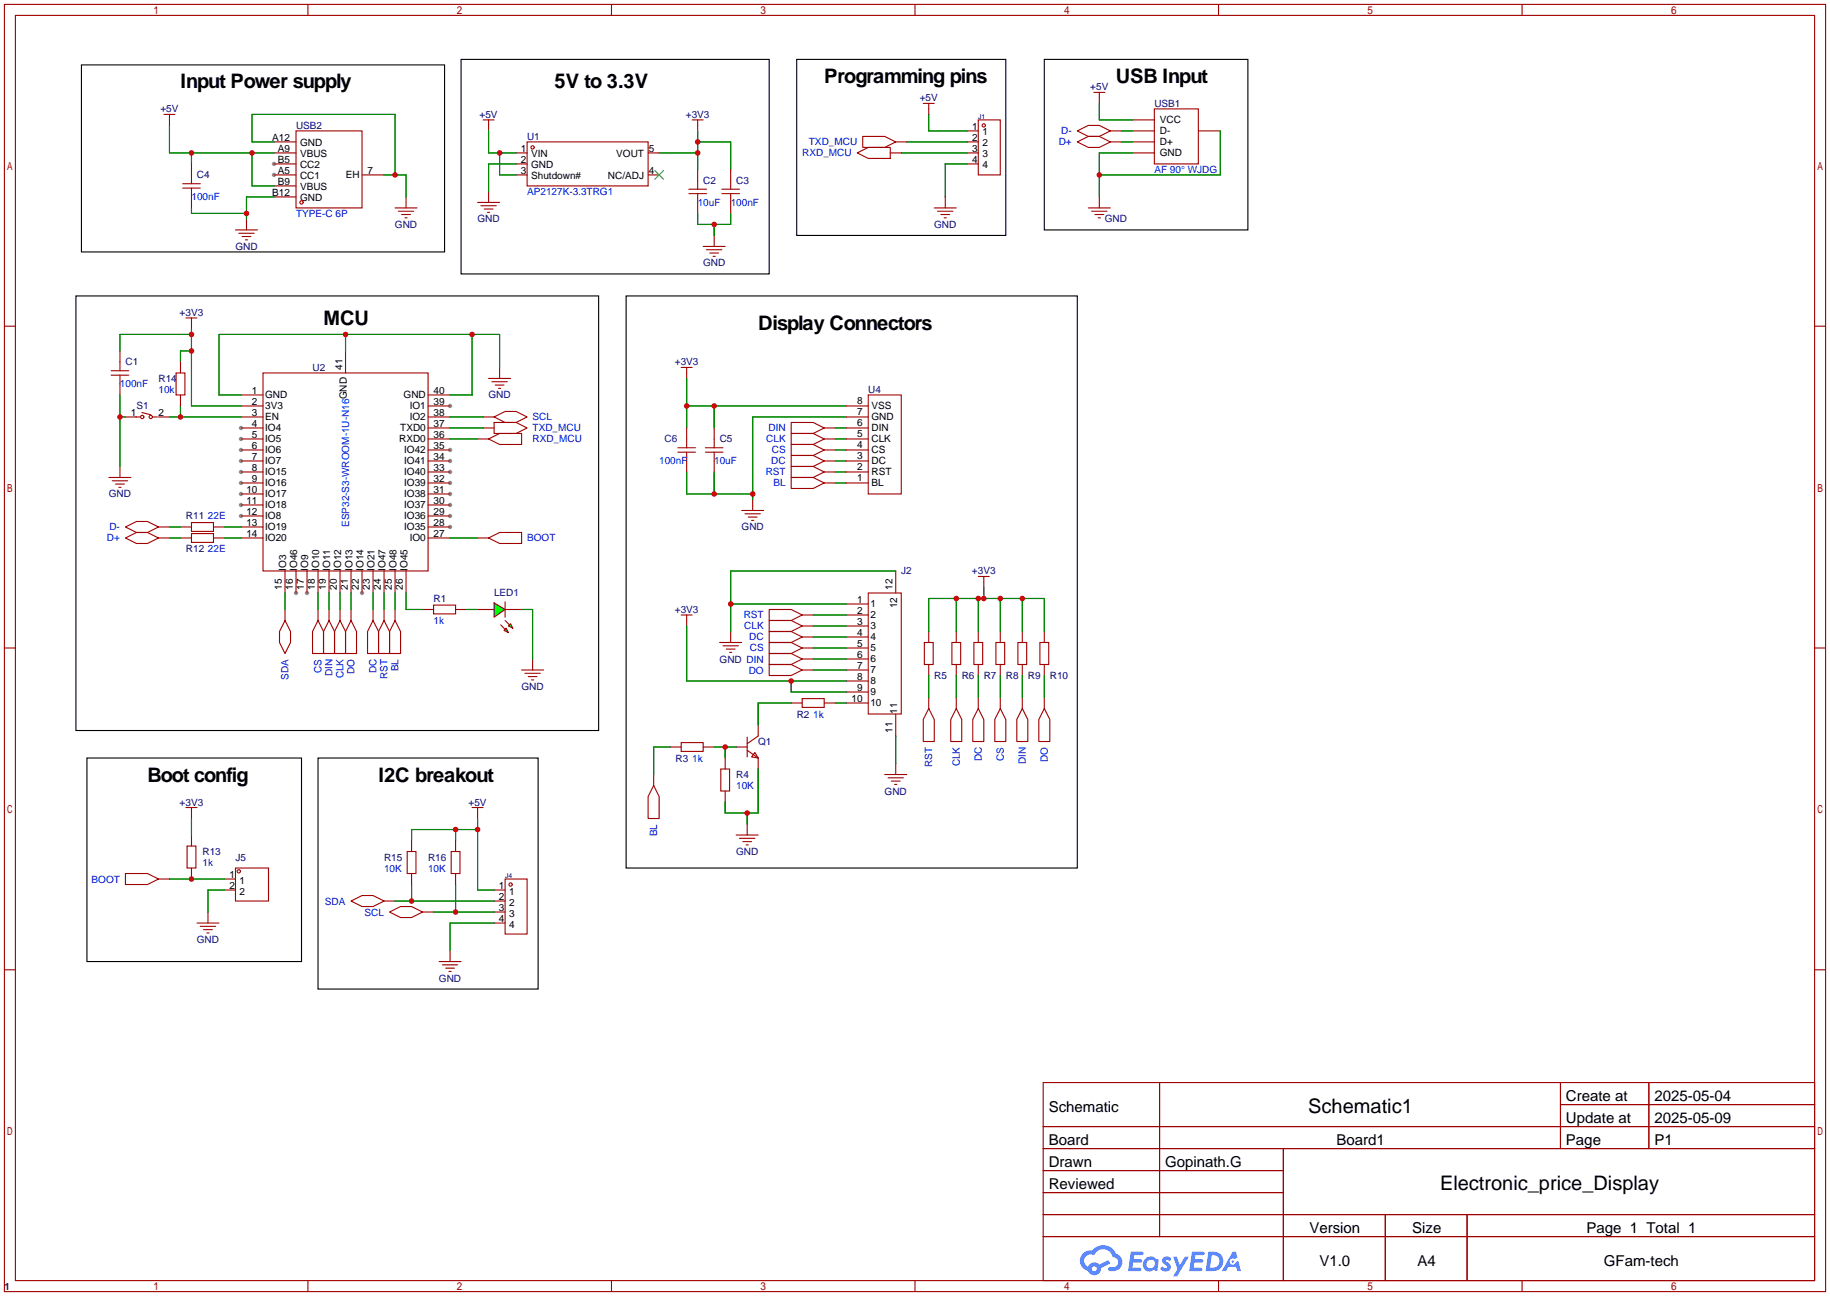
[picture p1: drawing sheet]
<svg xmlns="http://www.w3.org/2000/svg" width="422mm" height="299mm" viewBox="0 0 422 299" stroke-linecap="round" stroke-linejoin="round" font-family="sans-serif">
<g fill="#999">
<circle cx="63.2" cy="40.4" r=".51"/>
<circle cx="63.2" cy="37.8" r=".51"/>
<circle cx="103.9" cy="93.7" r=".51"/>
<circle cx="103.9" cy="103.9" r=".51"/>
<circle cx="103.9" cy="106.4" r=".51"/>
<circle cx="103.9" cy="109" r=".51"/>
<circle cx="103.9" cy="111.5" r=".51"/>
<circle cx="103.9" cy="114" r=".51"/>
<circle cx="103.9" cy="116.6" r=".51"/>
<circle cx="103.9" cy="119.1" r=".51"/>
<circle cx="103.9" cy="121.7" r=".51"/>
<circle cx="68.3" cy="136.9" r=".51"/>
<circle cx="70.9" cy="136.9" r=".51"/>
<circle cx="83.6" cy="136.9" r=".51"/>
<circle cx="55.6" cy="98.8" r=".51"/>
<circle cx="55.6" cy="101.3" r=".51"/>
<circle cx="55.6" cy="103.9" r=".51"/>
<circle cx="55.6" cy="106.4" r=".51"/>
<circle cx="55.6" cy="109" r=".51"/>
<circle cx="55.6" cy="111.5" r=".51"/>
<circle cx="55.6" cy="114" r=".51"/>
<circle cx="55.6" cy="116.6" r=".51"/>
<circle cx="55.6" cy="119.1" r=".51"/>
</g>
<g fill="none" stroke="#a10000" stroke-width=".25">
<path d="M1 1h420.4v297.2h-420.4zM3.6 3.6h415.2v292.1h-415.2zM71.1 1v2.6M141.1 1v2.6M211.2 1v2.6M281.3 1v2.6M351.3 1v2.6M1 75.3h2.6M418.8 75.3h2.6M1 149.6h2.6M418.8 149.6h2.6M1 223.9h2.6"/>
<path d="M418.8 223.9h2.6M240.8 249.9h178v45.8h-178zM267.7 249.9v35.6M360.2 249.9v15.3M360.2 255h58.6M380.6 249.9v15.3M240.8 260.1h178M240.8 265.2h178M240.8 270.3h55.4M240.8 275.3h55.4M296.2 265.2v30.5M71.1 295.7v2.5"/>
<path d="M141.1 295.7v2.5M211.2 295.7v2.5M240.8 280.4h178M240.8 285.5h178M281.3 295.7v2.5M319.8 280.4v15.3M338.6 280.4v15.3M351.3 295.7v2.5"/>
</g>
<g fill="#5487ff">
<path d="M268.5 290.3a1.3 1.3 0 0 1 1.9 .3l-.4 .6a.54 .54 0 0 0-1-.2l.2 .2a1.28 1.28 0 0 1 .8 2 1.53 1.53 0 0 1-2.2-.3l.5-.6 .8 .5a.31 .31 0 0 0 .3-.3 .31 .31 0 0 0-.2-.3 1.12 1.12 0 0 1-.7-1.9z"/>
<path d="M270.8 290.2h.8l.7 1.9 1.2-1.9h.9l-2.7 4.5h-.9l1-1.7z"/>
<path d="M261 289h2.3a.46 .46 0 0 1 .5 .1 .46 .46 0 0 1 .1 .5l-.3 .2h-1.8l-.1 .9h1.6a.4 .4 0 0 1 .3 .4 .4 .4 0 0 1-.4 .4h-1.6l-.2 1.2h1.4a.46 .46 0 0 1 .5 .1 .46 .46 0 0 1 .1 .5l-.4 .2h-2.6z"/>
<path d="M275.1 289h2.3a.47 .47 0 0 1 .5 .1 .47 .47 0 0 1 .1 .5l-.3 .2h-1.8l-.1 .9h1.6a.4 .4 0 0 1 .4 .4 .4 .4 0 0 1-.5 .4h-1.6l-.2 1.2h1.4a.46 .46 0 0 1 .5 .1 .46 .46 0 0 1 .1 .5l-.4 .2h-2.6z"/>
<path d="M284.5 289h.8l.3 1.3-.6 .4a.75 .75 0 0 0-1.1 .3 .75 .75 0 0 0 .5 1 .75 .75 0 0 0 .9-.6l.5-.3 .6 2.4h-.8l-.3-1h-1.8l-.5 1h-1z"/>
<path d="M278.9 289l-.6 4.5h1.4a2.27 2.27 0 0 0 2.7-2.3 2.27 2.27 0 0 0-2.7-2.2zM279.7 289.8a1.5 1.5 0 0 1 1.8 1.5 1.5 1.5 0 0 1-1.9 1.4h-.3z"/>
<path d="M264.4 290.6a1.6 1.6 0 0 0-.4 2.3 1.6 1.6 0 0 0 2.3 .2l.8 .4 .3-2.5-.1-.3h-.5a1.58 1.58 0 0 0-2.4-.1zM265 291.1a.99 .99 0 0 1 1.6 .6 .99 .99 0 0 1-1.3 1.1 .98 .98 0 0 1-.3-1.7z"/>
<path d="M250 289.4a2.37 2.37 0 0 0 1.1 4 1.54 1.54 0 0 0 1.8 1 1.54 1.54 0 0 0 1.2-1.6l2.2-1.1-.5-.8-2.1 1.1a1.57 1.57 0 0 0-2.6 .4 1.5 1.5 0 0 1-.7-2.1 1.5 1.5 0 0 1 2.2-.5 2.23 2.23 0 0 1 2.3-1.4 2.23 2.23 0 0 1 1.9 1.8 1.16 1.16 0 0 1 1.3 1.1 1.16 1.16 0 0 1-1.1 1.3h-.7a.47 .47 0 0 0-.5 .3 .47 .47 0 0 0 .4 .6 2.14 2.14 0 0 0 2.7-1.4 2.14 2.14 0 0 0-1.3-2.7 3.2 3.2 0 0 0-5.5-.7l-1.1 .1zM252 292.9a.6 .6 0 0 1 1.2 0 .6 .6 0 0 1-1.2 0z"/>
<circle cx="284.6" cy="291.3" r=".28"/>
</g>
<g fill="none" stroke="#a10000" stroke-width=".25">
<path d="M119.1 35.3h2.6M119.1 37.8h2.6M121.7 32.8h27.9v10.1h-27.9zM149.6 35.3h2.5M261.4 30.2h5M261.4 35.3h5M261.4 32.8h5M261.4 27.7h5M266.4 25.1h10.2v12.7h-10.2zM276.6 30.2h5.1M119.1 40.4h2.6M149.6 40.4h2.5"/>
<path d="M116.6 138.9v3.6M110.2 140.7h3.8M116.6 140.7h3.8"/>
<circle cx="122.9" cy="34" r=".38"/>
</g>
<path d="M151.1 39.4l2.1 2M153.2 39.4l-2.1 2" fill="none" stroke="#3c3" stroke-width=".25"/>
<g fill="#0f0" stroke="#a10000" stroke-width=".25">
<path d="M114 139.2l2.6 1.5-2.6 1.8z"/>
<path d="M116.3 145.5l.5-.5 .5 1z"/>
<path d="M117.9 144l.5 1-1.1-.5z"/>
</g>
<g fill="none" stroke="#a10000" stroke-width=".25">
<path d="M37.8 26.4h2.6M39.1 26.4v2.6M44.2 37.8v4.6M63.2 32.8h5.1M63.2 35.3h5.1M63.2 37.8h5.1M68.3 30.2h15.3v17.8h-15.3zM111.5 27.7h2.5M112.8 27.7v2.5M159.8 27.7h2.5M161 27.7v2.5M161 39.1v4.6"/>
<path d="M168.7 39.1v4.6M197.9 35.3l2.5-1.3h5.1v2.6h-5.1zM199.1 31.5h5.1l2.6 1.3-2.6 1.2h-5.1zM205.5 35.3h2.5M206.8 32.8h2.5M213.1 23.9h2.5M214.4 23.9v2.5M223.3 32.8h2.5M223.3 35.3h2.5M223.3 37.8h2.5M223.3 30.2h2.5M225.8 27.7h5.1v12.7h-5.1z"/>
<path d="M248.7 32.8l2.5-1.3h2.5l2.6 1.3-2.6 1.2h-2.5zM248.7 30.2l2.5-1.2h2.5l2.6 1.2-2.6 1.3h-2.5zM252.5 21.3h2.5M253.7 21.3v2.6M256.3 32.8h2.5M256.3 30.2h2.5M42.2 42.4h4M42.2 43.4h4M44.2 43.4v4.6M54.4 53.1h5M55.1 53.8h3.6M55.9 54.6h2"/>
<path d="M56.6 55.4h.5M56.9 50.5v2.6M63.2 40.4h5.1M63.2 42.9h5.1M63.2 45.5h5.1M83.6 40.4h5M91.2 48h5.1M91.9 48.8h3.6M92.7 49.5h2M93.5 50.3h.5M93.7 45.5v2.5M110.2 46.7h5.1"/>
<path d="M111 47.5h3.6M111.8 48.3h2M112.5 49h.5M112.8 44.2v2.5M159 43.7h4.1M159 44.7h4.1M161 44.7v4.6M162.3 56.9h5.1M163.1 57.7h3.5M163.8 58.4h2.1M164.6 59.2h.5M164.8 54.4v2.5"/>
<path d="M166.6 43.7h4.1M166.6 44.7h4.1M168.7 44.7v4.6M215.6 48h5.1M216.4 48.8h3.6M217.2 49.5h2M217.9 50.3h.5M218.2 45.5v2.5M251.2 48h5.1M252 48.8h3.5M252.7 49.5h2.1M253.5 50.3h.5"/>
<path d="M253.7 45.5v2.5M42.9 73.4h2.6M44.2 73.4v2.5M25.7 85.6h4M25.7 86.6h4M27.7 81v4.6M27.7 86.6v4.6M29 96.3h3.3M32.8 95.2l2 .6M35.3 96.3h1M36.6 96.3h2.5M40.6 86.1h2.1v5.1h-2.1z"/>
<path d="M41.7 83.6v2.5M41.7 91.2v2.5M55.6 98.8h5.1M55.6 91.2h5.1M55.6 93.7h5.1M55.6 96.3h5.1M60.7 86.1h38.1v45.7h-38.1zM79.8 81v5.1M98.8 98.8h5.1M98.8 91.2h5.1M98.8 93.7h5.1M98.8 96.3h5.1"/>
<path d="M111.5 98.8h2.5M111.5 96.3h2.5M112.8 87.4h5.1M113.5 88.1h3.6M114 97.5h5.1l2.6 1.3-2.6 1.3h-5.1zM114 96.3l2.6-1.3h2.5l2.6 1.3-2.6 1.2h-2.5zM114.3 88.9h2M115.1 89.7h.5M115.3 84.8v2.6M157.2 84.8h2.6M158.5 84.8v2.6M158.5 98.8v4.6"/>
<path d="M164.8 98.8v4.6M182.6 97.5h5.1l2.5 1.3-2.5 1.3h-5.1zM190.2 98.8h2.6M195.3 98.8h5.1M195.3 93.7h5.1M195.3 96.3h5.1M200.4 91.2h7.6v22.8h-7.6zM25.1 110.2h5.1M25.9 111h3.6M26.7 111.8h2M27.4 112.5h.5M27.7 107.7v2.5"/>
<path d="M55.6 101.3h5.1M55.6 103.9h5.1M55.6 106.4h5.1M55.6 109h5.1M55.6 111.5h5.1M55.6 114h5.1M55.6 116.6h5.1M55.6 119.1h5.1M98.8 101.3h5.1M98.8 103.9h5.1M98.8 106.4h5.1M98.8 109h5.1"/>
<path d="M98.8 111.5h5.1M98.8 114h5.1M98.8 116.6h5.1M98.8 119.1h5.1M110.2 101.3h2.6M112.8 101.3l2.5-1.2h5.1v2.5h-5.1zM156.5 103.4h4M156.5 104.4h4M158.5 104.4v4.6M162.8 103.4h4.1M162.8 104.4h4.1M164.8 104.4v4.6"/>
<path d="M171.2 117.9h5.1M172 118.6h3.5M172.7 119.4h2.1M173.7 115.3v2.6M182.6 100.1h5.1l2.5 1.2-2.5 1.3h-5.1zM182.6 102.6h5.1l2.5 1.3-2.5 1.3h-5.1zM182.6 105.2h5.1l2.5 1.2-2.5 1.3h-5.1zM182.6 107.7h5.1l2.5 1.3-2.5 1.2h-5.1zM182.6 110.2h5.1l2.5 1.3-2.5 1.3h-5.1zM190.2 101.3h2.6M190.2 103.9h2.6M190.2 106.4h2.6"/>
<path d="M190.2 109h2.6M190.2 111.5h2.6M195.3 101.3h5.1M195.3 103.9h5.1M195.3 106.4h5.1M195.3 109h5.1M195.3 111.5h5.1M29 121.7l2.5-1.3h2.5l2.6 1.3-2.6 1.2h-2.5zM29 124.2l2.5-1.3h2.5l2.6 1.3-2.6 1.3h-2.5zM36.6 121.7h2.5M36.6 124.2h2.5M41.7 121.7h2.5"/>
<path d="M41.7 124.2h2.5M44.2 120.6h5.1v2.1h-5.1zM44.2 123.2h5.1v2h-5.1zM49.3 121.7h2.5M49.3 124.2h2.5M55.6 121.7h5.1M55.6 124.2h5.1M65.8 131.8v5.1M68.3 131.8v5.1M70.9 131.8v5.1M73.4 131.8v5.1M75.9 131.8v5.1"/>
<path d="M78.5 131.8v5.1M81 131.8v5.1M83.6 131.8v5.1M86.1 131.8v5.1M88.6 131.8v5.1M91.2 131.8v5.1M93.7 131.8v5.1M98.8 121.7h5.1M98.8 124.2h5.1M100.1 139.7h5.1v2h-5.1zM110.2 124.2h2.6M112.8 124.2l2.5-1.3h5.1v2.6h-5.1z"/>
<path d="M173.5 120.1h.5M195.3 139.4h5.1M200.4 136.9h7.6v27.9h-7.6zM206.8 131.8v5.1M225.8 133.1h2.5M227.1 133.1v2.5M65.8 143.3l1.3 2.5v2.5l-1.3 2.6-1.3-2.6v-2.5zM65.8 140.7v2.6M73.4 143.3l1.3 2.5v5.1h-2.6v-5.1zM73.4 140.7v2.6M75.9 143.3l1.3 2.5v5.1h-2.5v-5.1zM75.9 140.7v2.6"/>
<path d="M78.5 143.3l1.3 2.5v5.1h-2.6v-5.1zM78.5 140.7v2.6M81 143.3l1.3 2.5v5.1h-2.5v-5.1zM81 140.7v2.6M86.1 143.3l1.3 2.5v5.1h-2.6v-5.1zM86.1 140.7v2.6M88.6 143.3l1.3 2.5v5.1h-2.5v-5.1zM88.6 140.7v2.6M91.2 143.3l1.3 2.5v5.1h-2.6v-5.1zM91.2 140.7v2.6M97.5 140.7h2.6M105.2 140.7h2.5"/>
<path d="M115.6 144.3l1 1M116.6 143.3l1 1M120.4 154.7h5.1M121.2 155.4h3.5M121.9 156.2h2.1M122.7 157h.5M122.9 152.1v2.6M157.2 142h2.6M158.5 142v2.5M166.1 148.3h5.1M166.9 149.1h3.5M167.6 149.9h2.1"/>
<path d="M168.4 150.6h.5M168.7 145.8v2.5M177.5 140.7h5.1l2.6 1.3-2.6 1.3h-5.1zM177.5 143.3h5.1l2.6 1.2-2.6 1.3h-5.1zM177.5 145.8h5.1l2.6 1.3-2.6 1.2h-5.1zM177.5 148.3h5.1l2.6 1.3-2.6 1.3h-5.1zM177.5 150.9h5.1l2.6 1.2-2.6 1.3h-5.1zM177.5 153.4h5.1l2.6 1.3-2.6 1.3h-5.1zM185.2 154.7h2.5M185.2 142h2.5M185.2 144.5h2.5M185.2 147.1h2.5"/>
<path d="M185.2 149.6h2.5M185.2 152.1h2.5M195.3 154.7h5.1M195.3 142h5.1M195.3 144.5h5.1M195.3 147.1h5.1M195.3 149.6h5.1M195.3 152.1h5.1M195.3 157.2h5.1M195.3 159.8h5.1M213.4 148.3h2v5.1h-2zM214.4 145.8v2.5"/>
<path d="M214.4 153.4v2.6M219.7 148.3h2v5.1h-2zM220.7 145.8v2.5M220.7 153.4v2.6M224.8 148.3h2v5.1h-2zM225.8 145.8v2.5M225.8 153.4v2.6M229.9 148.3h2v5.1h-2zM230.9 145.8v2.5M230.9 153.4v2.6M234.9 148.3h2.1v5.1h-2.1zM236 145.8v2.5"/>
<path d="M236 153.4v2.6M240 148.3h2.1v5.1h-2.1zM241 145.8v2.5M241 153.4v2.6M150.9 178.8v2.6M154.7 172.5h2.5M157.2 171.4h5.1v2.1h-5.1zM162.3 172.5h2.5M166.4 177.5h2v5.1h-2zM167.4 175v2.5M169.9 172.5h2.6M172.5 173.2l2.5 1.8"/>
<path d="M172.5 170.2v4.6M174.2 173.7l.8 1.3-1.5-.2zM175 167.4v2.5l-2.5 1.8M175 175v2.5M182.6 162.3h2.6M185.2 161.3h5v2h-5zM190.2 162.3h2.6M195.3 162.3h5.1M204.2 178.8h5.1M205 179.6h3.5M206.8 164.8v5.1M206.8 176.3v2.5"/>
<path d="M214.4 163.6l1.2 2.5v5.1h-2.5v-5.1zM214.4 161v2.6M220.7 163.6l1.3 2.5v5.1h-2.5v-5.1zM220.7 161v2.6M225.8 163.6l1.3 2.5v5.1h-2.6v-5.1zM225.8 161v2.6M230.9 163.6l1.3 2.5v5.1h-2.6v-5.1zM230.9 161v2.6M236 163.6l1.2 2.5v5.1h-2.5v-5.1zM236 161v2.6M241 163.6l1.3 2.5v5.1h-2.5v-5.1zM241 161v2.6"/>
<path d="M42.9 186.4h2.6M43.2 195.3h2v5.1h-2zM44.2 186.4v2.6M44.2 192.8v2.5M94 196.6h2v5.1h-2zM95 194.1v2.5M104.1 196.6h2.1v5.1h-2.1zM105.2 194.1v2.5M109 186.4h2.5M110.2 186.4v2.6M150.9 181.4l1.2 2.5v5.1h-2.5v-5.1zM167.4 182.6v2.6"/>
<path d="M169.9 192.8h5.1M170.7 193.5h3.5M171.4 194.3h2.1M172.2 195.1h.5M172.5 190.2v2.6M205.7 180.3h2.1M206.5 181.1h.5M29 201.7h5l2.6 1.2-2.6 1.3h-5zM36.6 202.9h2.5M44.2 200.4v2.5M45.5 213.1h5M46.2 213.9h3.6"/>
<path d="M47 214.6h2M47.8 215.4h.5M48 210.6v2.5M51.8 202.9h2.6M51.8 205.5h2.6M54.4 200.4h7.6v7.6h-7.6zM81 208l2.6-1.2h2.5l2.5 1.2-2.5 1.3h-2.5zM88.6 208h2.6M89.9 210.6l2.6-1.3h2.5l2.5 1.3-2.5 1.2h-2.5zM95 201.7v2.5M97.5 210.6h2.6M103.9 219.5v2.5"/>
<path d="M105.2 201.7v2.5M114 205.5h2.6M114 213.1h2.6M114 208h2.6M114 210.6h2.6M116.6 202.9h5.1v12.7h-5.1zM101.3 222h5.1M102.1 222.8h3.6M102.9 223.5h2M103.6 224.3h.5"/>
<circle cx="227.1" cy="29" r=".38"/>
<circle cx="69.6" cy="46.7" r=".38"/>
<circle cx="32.8" cy="96.3" r=".38"/>
<circle cx="34.8" cy="96.3" r=".38"/>
<circle cx="55.1" cy="201.2" r=".38"/>
<circle cx="117.9" cy="204.2" r=".38"/>
</g>
<g fill="none" stroke="#008700" stroke-width=".25">
<path d="M39.1 29v6.3h24.1M44.2 35.3v2.5M58.2 35.3v7.6h5M63.2 32.8h-5v-6.4h33v14M112.8 30.2v5.1h6.3M115.3 35.3v5.1h3.8M119.1 37.8h-6.3v6.4M152.1 35.3h8.9M161 32.8h7.7v6.3M161 30.2v8.9M208 35.3h15.3M209.3 32.8h14"/>
<path d="M214.4 26.4v3.8h8.9M223.3 37.8h-5.1v7.7M253.7 23.9v3.8h7.7M258.8 32.8h2.6M258.8 30.2h2.6M261.4 35.3h-7.7v10.2M281.7 30.2v10.2h-28M44.2 48v1.3h12.7M63.2 45.5h-6.3v5M88.6 40.4h5.1v5.1M161 49.3v2.5h7.7v-2.5M164.8 51.8v2.6"/>
<path d="M44.2 75.9v17.8h11.4M44.2 77.2h-16.5v3.8M79.8 77.2v3.8M109 77.2v14h-5.1M27.7 96.3h1.3M27.7 91.2v16.5M39.1 96.3h16.5M41.7 93.7v2.6M44.2 81h-2.5v2.6M103.9 96.3h7.6M103.9 98.8h7.6M115.3 84.8v-7.6h-64.8v14h5.1"/>
<path d="M158.5 87.4v11.4M158.5 93.7h36.8M164.8 93.7v5.1M192.8 98.8h2.5M195.3 96.3h-21.6v19M103.9 101.3h6.3M158.5 109v5h15.2M164.8 109v5M192.8 101.3h2.5M192.8 111.5h2.5M192.8 109h2.5M192.8 106.4h2.5"/>
<path d="M192.8 103.9h2.5M39.1 124.2h2.6M39.1 121.7h2.6M51.8 124.2h3.8M51.8 121.7h3.8M65.8 136.9v3.8M73.4 136.9v3.8M75.9 136.9v3.8M78.5 136.9v3.8M81 136.9v3.8M86.1 136.9v3.8M88.6 136.9v3.8"/>
<path d="M91.2 136.9v3.8M93.7 136.9v3.8h3.8M103.9 124.2h6.3M168.7 139.4h26.6M206.8 131.8h-38.1v14M220.7 138.2v7.6M225.8 138.2v7.6M227.1 135.6v2.6M230.9 138.2v7.6M236 138.2v7.6M107.7 140.7h2.5M120.4 140.7h2.5v11.4"/>
<path d="M158.5 144.5v12.7h36.8M182.6 157.2v2.6h12.7M187.7 142h7.6M187.7 144.5h7.6M187.7 147.1h7.6M187.7 149.6h7.6M187.7 152.1h7.6M187.7 154.7h7.6M214.4 145.8v-7.6h26.6v7.6M214.4 156v5M220.7 156v5M225.8 156v5"/>
<path d="M230.9 156v5M236 156v5M241 156v5M154.7 172.5h-3.8v6.3M164.8 172.5h5.1M167.4 172.5v2.5M175 177.5v10.2h-7.6v-2.5M182.6 162.3h-7.6v5.1M192.8 162.3h2.5M206.8 169.9v6.4M44.2 189v3.8M105.2 191.5v2.6"/>
<path d="M110.2 189v16.5h3.8M110.2 191.5h-15.2v2.6M172.5 187.7v2.5M39.1 202.9h12.7M51.8 205.5h-3.8v5.1M91.2 208h22.8M95 204.2v3.8M100.1 210.6h13.9M105.2 204.2v6.4M114 213.1h-10.1v6.4"/>
</g>
<path d="M18.8 15h83.8v43.2h-83.8zM106.4 13.7h71.1v49.5h-71.1zM183.9 13.7h48.3v40.7h-48.3zM241 13.7h47v39.4h-47zM17.5 68.3h120.7v100.4h-120.7zM144.5 68.3h104.2v132.1h-104.2zM20.1 175h49.5v47h-49.5zM73.4 175h50.8v53.3h-50.8z" fill="none" stroke="#000" stroke-width=".25"/>
<g fill="#c00">
<circle cx="91.2" cy="40.4" r=".63"/>
<circle cx="56.9" cy="49.3" r=".63"/>
<circle cx="58.2" cy="35.3" r=".63"/>
<circle cx="44.2" cy="35.3" r=".63"/>
<circle cx="115.3" cy="35.3" r=".63"/>
<circle cx="161" cy="35.3" r=".63"/>
<circle cx="161" cy="32.8" r=".63"/>
<circle cx="253.7" cy="40.4" r=".63"/>
<circle cx="158.5" cy="93.7" r=".63"/>
<circle cx="164.8" cy="93.7" r=".63"/>
<circle cx="173.7" cy="114" r=".63"/>
<circle cx="164.8" cy="114" r=".63"/>
<circle cx="168.7" cy="139.4" r=".63"/>
<circle cx="182.6" cy="157.2" r=".63"/>
<circle cx="167.4" cy="172.5" r=".63"/>
<circle cx="172.5" cy="187.7" r=".63"/>
<circle cx="227.1" cy="138.2" r=".63"/>
<circle cx="225.8" cy="138.2" r=".63"/>
<circle cx="220.7" cy="138.2" r=".63"/>
<circle cx="230.9" cy="138.2" r=".63"/>
<circle cx="236" cy="138.2" r=".63"/>
<circle cx="44.2" cy="202.9" r=".63"/>
<circle cx="41.7" cy="96.3" r=".63"/>
<circle cx="27.7" cy="96.3" r=".63"/>
<circle cx="44.2" cy="81" r=".63"/>
<circle cx="44.2" cy="77.2" r=".63"/>
<circle cx="105.2" cy="210.6" r=".63"/>
<circle cx="95" cy="208" r=".63"/>
<circle cx="110.2" cy="191.5" r=".63"/>
<circle cx="105.2" cy="191.5" r=".63"/>
<circle cx="164.8" cy="51.8" r=".63"/>
<circle cx="109" cy="77.2" r=".63"/>
<circle cx="79.8" cy="77.2" r=".63"/>
</g>
<g font-size="4.6">
<text x="41.7" y="20.4">Input Power supply</text>
<text x="128" y="20.4">5V to 3.3V</text>
<text x="190.2" y="19.1">Programming pins</text>
<text x="257.6" y="19.1">USB Input</text>
<text x="74.7" y="75">MCU</text>
<text x="175" y="76.3">Display Connectors</text>
<text x="34" y="180.4">Boot config</text>
<text x="87.4" y="180.4">I2C breakout</text>
<text x="302" y="257">Schematic1</text>
<text x="332.4" y="274.8">Electronic_price_Display</text>
</g>
<g font-size="3.5">
<text x="242.1" y="256.7">Schematic</text>
<text x="361.5" y="254.2">Create at</text>
<text x="381.9" y="254.2">2025-05-04</text>
<text x="361.5" y="259.2">Update at</text>
<text x="381.9" y="259.2">2025-05-09</text>
<text x="242.1" y="264.3">Board</text>
<text x="242.1" y="269.4">Drawn</text>
<text x="268.9" y="269.4">Gopinath.G</text>
<text x="308.5" y="264.3">Board1</text>
<text x="361.5" y="264.3">Page</text>
<text x="381.9" y="264.3">P1</text>
<text x="242.1" y="274.5">Reviewed</text>
<text x="302.3" y="284.6">Version</text>
<text x="326" y="284.6">Size</text>
<text x="366.2" y="284.6">Page 1 Total 1</text>
<text x="304.6" y="292.3">V1.0</text>
<text x="327.2" y="292.3">A4</text>
<text x="370.2" y="292.3">GFam-tech</text>
</g>
<g font-size="2.3" fill="#000080">
<text x="212.3" y="23.4">+5V</text>
<text x="251.7" y="20.9">+5V</text>
<text x="37" y="26">+5V</text>
<text x="68.3" y="29.8">USB2</text>
<text x="110.7" y="27.2">+5V</text>
<text x="158.3" y="27.2">+3V3</text>
<text x="266.4" y="24.7">USB1</text>
<text x="121.7" y="32.3">U1</text>
<text x="45.5" y="41.2">C4</text>
<text x="162.3" y="42.5">C2</text>
<text x="169.9" y="42.5">C3</text>
<text x="91.2" y="52.6">GND</text>
<text x="110.2" y="51.4">GND</text>
<text x="215.6" y="52.6">GND</text>
<text x="255" y="51.4">GND</text>
<text x="54.3" y="57.7">GND</text>
<text x="162.3" y="61.5">GND</text>
<text x="41.5" y="72.9">+3V3</text>
<text x="29" y="84.4">C1</text>
<text x="36.6" y="88.2">R14</text>
<text x="72.1" y="85.6">U2</text>
<text x="155.8" y="84.4">+3V3</text>
<text x="31.5" y="94.5">S1</text>
<text x="112.8" y="92">GND</text>
<text x="200.4" y="90.7">U4</text>
<text x="153.4" y="102.2">C6</text>
<text x="166.1" y="102.2">C5</text>
<text x="25.1" y="114.9">GND</text>
<text x="42.9" y="119.9">R11</text>
<text x="171.2" y="122.5">GND</text>
<text x="42.9" y="127.6">R12</text>
<text x="114" y="137.7">LED1</text>
<text x="208" y="132.6">J2</text>
<text x="224.3" y="132.6">+3V3</text>
<text x="100.1" y="139">R1</text>
<text x="155.8" y="141.5">+3V3</text>
<text x="166.1" y="153">GND DIN</text>
<text x="120.4" y="159.3">GND</text>
<text x="215.6" y="156.8">R5</text>
<text x="222" y="156.8">R6</text>
<text x="227.1" y="156.8">R7</text>
<text x="232.2" y="156.8">R8</text>
<text x="237.2" y="156.8">R9</text>
<text x="242.3" y="156.8">R10</text>
<text x="183.9" y="165.7">R2</text>
<text x="175" y="172">Q1</text>
<text x="156" y="175.8">R3</text>
<text x="169.9" y="179.6">R4</text>
<text x="41.5" y="186">+3V3</text>
<text x="108.2" y="186">+5V</text>
<text x="204.2" y="183.4">GND</text>
<text x="46.7" y="197.4">R13</text>
<text x="169.9" y="197.4">GND</text>
<text x="54.4" y="198.7">J5</text>
<text x="88.6" y="198.7">R15</text>
<text x="98.8" y="198.7">R16</text>
<text x="45.4" y="217.7">GND</text>
<text x="101.3" y="226.6">GND</text>
<text x="1" y="297.7">1</text>
</g>
<g font-size="2.3">
<text x="224.4" y="30">1</text>
<text x="267.7" y="28.5">VCC</text>
<text x="62.8" y="32.5">A12</text>
<text x="64.1" y="35.1">A9</text>
<text x="69.3" y="33.8">GND</text>
<text x="120.3" y="35.1">1</text>
<text x="149.7" y="35.1">5</text>
<text x="224.4" y="32.5">2</text>
<text x="224.4" y="35.1">3</text>
<text x="226.7" y="31.3">1</text>
<text x="226.7" y="33.8">2</text>
<text x="267.7" y="33.6">D+</text>
<text x="267.7" y="31">D-</text>
<text x="64.1" y="40.2">A5</text>
<text x="64.1" y="37.6">B5</text>
<text x="69.3" y="36.3">VBUS</text>
<text x="69.3" y="41.4">CC1</text>
<text x="69.3" y="38.9">CC2</text>
<text x="79.9" y="41.2">EH</text>
<text x="84.8" y="40.2">7</text>
<text x="120.3" y="37.6">2</text>
<text x="120.3" y="40.2">3</text>
<text x="122.6" y="36.3">VIN</text>
<text x="122.6" y="38.9">GND</text>
<text x="122.6" y="41.4">Shutdown#</text>
<text x="140.3" y="41.4">NC/ADJ</text>
<text x="142.3" y="36.3">VOUT</text>
<text x="149.7" y="40.2">4</text>
<text x="224.4" y="37.6">4</text>
<text x="226.7" y="36.3">3</text>
<text x="226.7" y="38.9">4</text>
<text x="267.7" y="36.1">GND</text>
<text x="62.8" y="45.2">B12</text>
<text x="64.1" y="42.7">B9</text>
<text x="69.3" y="44">VBUS</text>
<text x="69.3" y="46.5">GND</text>
<text x="79" y="85.3" transform="rotate(-90 79 85.3)">41</text>
<text x="58.2" y="91">1</text>
<text x="58.2" y="93.5">2</text>
<text x="61.2" y="92">GND</text>
<text x="61.2" y="94.5">3V3</text>
<text x="93.2" y="92">GND</text>
<text x="94.6" y="94.5">IO1</text>
<text x="100.1" y="91">40</text>
<text x="100.1" y="93.5">39</text>
<text x="197.9" y="95.8">7</text>
<text x="197.9" y="93.3">8</text>
<text x="201.2" y="94.5">VSS</text>
<text x="30.2" y="96">1</text>
<text x="36.6" y="96">2</text>
<text x="58.2" y="96">3</text>
<text x="58.2" y="98.6">4</text>
<text x="58.2" y="101.1">5</text>
<text x="61.2" y="97.1">EN</text>
<text x="61.2" y="99.6">IO4</text>
<text x="92.4" y="99.6">TXD0</text>
<text x="94.6" y="97.1">IO2</text>
<text x="100.1" y="96">38</text>
<text x="100.1" y="98.6">37</text>
<text x="100.1" y="101.1">36</text>
<text x="197.9" y="100.9">5</text>
<text x="197.9" y="98.3">6</text>
<text x="201.2" y="99.6">DIN</text>
<text x="201.2" y="97.1">GND</text>
<text x="58.2" y="103.7">6</text>
<text x="58.2" y="106.2">7</text>
<text x="61.2" y="102.1">IO5</text>
<text x="61.2" y="104.7">IO6</text>
<text x="61.2" y="107.2">IO7</text>
<text x="92.1" y="102.1">RXD0</text>
<text x="93.3" y="104.7">IO42</text>
<text x="93.3" y="107.2">IO41</text>
<text x="100.1" y="103.7">35</text>
<text x="100.1" y="106.2">34</text>
<text x="197.9" y="106">3</text>
<text x="197.9" y="103.4">4</text>
<text x="201.2" y="107.2">DC</text>
<text x="201.2" y="104.7">CS</text>
<text x="201.2" y="102.2">CLK</text>
<text x="56.9" y="113.8">10</text>
<text x="58.2" y="108.7">8</text>
<text x="58.2" y="111.3">9</text>
<text x="61.2" y="109.8">IO15</text>
<text x="61.2" y="112.3">IO16</text>
<text x="93.3" y="109.8">IO40</text>
<text x="93.3" y="112.3">IO39</text>
<text x="100.1" y="108.7">33</text>
<text x="100.1" y="111.3">32</text>
<text x="100.1" y="113.8">31</text>
<text x="197.9" y="111">1</text>
<text x="197.9" y="108.5">2</text>
<text x="201.2" y="112.3">BL</text>
<text x="201.2" y="109.8">RST</text>
<text x="56.9" y="116.4">11</text>
<text x="56.9" y="118.9">12</text>
<text x="61.2" y="114.8">IO17</text>
<text x="61.2" y="117.4">IO18</text>
<text x="61.2" y="119.9">IO8</text>
<text x="93.3" y="114.8">IO38</text>
<text x="93.3" y="117.4">IO37</text>
<text x="93.3" y="119.9">IO36</text>
<text x="100.1" y="116.4">30</text>
<text x="100.1" y="118.9">29</text>
<text x="56.9" y="121.4">13</text>
<text x="56.9" y="124">14</text>
<text x="61.2" y="122.5">IO19</text>
<text x="61.2" y="125">IO20</text>
<text x="93.3" y="122.5">IO35</text>
<text x="94.6" y="125">IO0</text>
<text x="100.1" y="121.4">28</text>
<text x="100.1" y="124">27</text>
<text x="66.1" y="131.8" transform="rotate(-90 66.1 131.8)">IO3</text>
<text x="68.6" y="131.8" transform="rotate(-90 68.6 131.8)">IO46</text>
<text x="71.2" y="131.8" transform="rotate(-90 71.2 131.8)">IO9</text>
<text x="73.7" y="131.8" transform="rotate(-90 73.7 131.8)">IO10</text>
<text x="76.2" y="131.8" transform="rotate(-90 76.2 131.8)">IO11</text>
<text x="78.8" y="131.8" transform="rotate(-90 78.8 131.8)">IO12</text>
<text x="81.3" y="131.8" transform="rotate(-90 81.3 131.8)">IO13</text>
<text x="83.9" y="131.8" transform="rotate(-90 83.9 131.8)">IO14</text>
<text x="86.4" y="131.8" transform="rotate(-90 86.4 131.8)">IO21</text>
<text x="88.9" y="131.8" transform="rotate(-90 88.9 131.8)">IO47</text>
<text x="91.5" y="131.8" transform="rotate(-90 91.5 131.8)">IO48</text>
<text x="94" y="131.8" transform="rotate(-90 94 131.8)">IO45</text>
<text x="65.1" y="136.2" transform="rotate(-90 65.1 136.2)">15</text>
<text x="67.6" y="136.2" transform="rotate(-90 67.6 136.2)">16</text>
<text x="70.1" y="136.2" transform="rotate(-90 70.1 136.2)">17</text>
<text x="72.7" y="136.2" transform="rotate(-90 72.7 136.2)">18</text>
<text x="75.2" y="136.2" transform="rotate(-90 75.2 136.2)">19</text>
<text x="77.8" y="136.2" transform="rotate(-90 77.8 136.2)">20</text>
<text x="80.3" y="136.2" transform="rotate(-90 80.3 136.2)">21</text>
<text x="82.8" y="136.2" transform="rotate(-90 82.8 136.2)">22</text>
<text x="85.4" y="136.2" transform="rotate(-90 85.4 136.2)">23</text>
<text x="87.9" y="136.2" transform="rotate(-90 87.9 136.2)">24</text>
<text x="90.5" y="136.2" transform="rotate(-90 90.5 136.2)">25</text>
<text x="93" y="136.2" transform="rotate(-90 93 136.2)">26</text>
<text x="206" y="136.1" transform="rotate(-90 206 136.1)">12</text>
<text x="197.9" y="139.2">1</text>
<text x="197.9" y="141.8">2</text>
<text x="200.9" y="140.2">1</text>
<text x="200.9" y="142.8">2</text>
<text x="207.1" y="140.5" transform="rotate(-90 207.1 140.5)">12</text>
<text x="197.9" y="144.3">3</text>
<text x="197.9" y="146.8">4</text>
<text x="197.9" y="149.4">5</text>
<text x="200.9" y="145.3">3</text>
<text x="200.9" y="147.9">4</text>
<text x="197.9" y="151.9">6</text>
<text x="197.9" y="154.5">7</text>
<text x="200.9" y="150.4">5</text>
<text x="200.9" y="152.9">6</text>
<text x="200.9" y="155.5">7</text>
<text x="197.9" y="157">8</text>
<text x="197.9" y="159.5">9</text>
<text x="200.9" y="158">8</text>
<text x="200.9" y="160.6">9</text>
<text x="196.6" y="162.1">10</text>
<text x="200.9" y="163.1">10</text>
<text x="207.1" y="164.8" transform="rotate(-90 207.1 164.8)">11</text>
<text x="206" y="169.2" transform="rotate(-90 206 169.2)">11</text>
<text x="52.9" y="202.7">1</text>
<text x="55.3" y="204">1</text>
<text x="52.9" y="205.3">2</text>
<text x="55.3" y="206.5">2</text>
<text x="115.2" y="205.3">1</text>
<text x="115.2" y="207.8">2</text>
<text x="117.5" y="206.5">1</text>
<text x="117.5" y="209.1">2</text>
<text x="115.2" y="210.3">3</text>
<text x="115.2" y="212.9">4</text>
<text x="117.5" y="211.6">3</text>
<text x="117.5" y="214.1">4</text>
</g>
<g font-size="2.3" fill="#00f">
<text x="186.7" y="33.6">TXD_MCU</text>
<text x="244.4" y="33.6">D+</text>
<text x="245" y="31">D-</text>
<text x="185.2" y="36.1">RXD_MCU</text>
<text x="266.4" y="39.9">AF 90° WJDG</text>
<text x="44.2" y="46.3">100nF</text>
<text x="121.7" y="45">AP2127K-3.3TRG1</text>
<text x="161" y="47.5">10uF</text>
<text x="168.7" y="47.5">100nF</text>
<text x="68.3" y="50.1">TYPE-C 6P</text>
<text x="27.7" y="89.5">100nF</text>
<text x="36.6" y="90.7">10k</text>
<text x="122.9" y="99.6">TXD_MCU</text>
<text x="122.9" y="97.1">SCL</text>
<text x="177.4" y="99.6">DIN</text>
<text x="122.9" y="102.2">RXD_MCU</text>
<text x="152.1" y="107.2">100nF</text>
<text x="164.8" y="107.2">10uF</text>
<text x="176.9" y="102.2">CLK</text>
<text x="178" y="107.2">DC</text>
<text x="178.1" y="104.7">CS</text>
<text x="176.7" y="109.8">RST</text>
<text x="178.5" y="112.3">BL</text>
<text x="48" y="119.9">22E</text>
<text x="24.7" y="125">D+</text>
<text x="25.2" y="122.5">D-</text>
<text x="80.6" y="121.7" transform="rotate(-90 80.6 121.7)">ESP32-S3-WROOM-1U-N16GND</text>
<text x="121.7" y="125">BOOT</text>
<text x="48" y="127.6">22E</text>
<text x="171.7" y="142.8">RST</text>
<text x="100.1" y="144.1">1k</text>
<text x="171.8" y="145.3">CLK</text>
<text x="172.9" y="147.9">DC</text>
<text x="74.2" y="155.4" transform="rotate(-90 74.2 155.4)">CS</text>
<text x="81.8" y="155.6" transform="rotate(-90 81.8 155.6)">DO</text>
<text x="86.9" y="155.5" transform="rotate(-90 86.9 155.5)">DC</text>
<text x="92" y="155" transform="rotate(-90 92 155)">BL</text>
<text x="172.8" y="155.5">DO</text>
<text x="173.1" y="150.4">CS</text>
<text x="66.6" y="156.9" transform="rotate(-90 66.6 156.9)">SDA</text>
<text x="76.8" y="156.1" transform="rotate(-90 76.8 156.1)">DIN</text>
<text x="79.3" y="156.6" transform="rotate(-90 79.3 156.6)">CLK</text>
<text x="89.5" y="156.8" transform="rotate(-90 89.5 156.8)">RST</text>
<text x="187.7" y="165.7">1k</text>
<text x="159.8" y="175.8">1k</text>
<text x="215.2" y="177.1" transform="rotate(-90 215.2 177.1)">RST</text>
<text x="221.5" y="177" transform="rotate(-90 221.5 177)">CLK</text>
<text x="226.6" y="175.8" transform="rotate(-90 226.6 175.8)">DC</text>
<text x="231.7" y="175.7" transform="rotate(-90 231.7 175.7)">CS</text>
<text x="236.8" y="176.4" transform="rotate(-90 236.8 176.4)">DIN</text>
<text x="241.9" y="175.9" transform="rotate(-90 241.9 175.9)">DO</text>
<text x="169.9" y="182.2">10K</text>
<text x="151.7" y="193.1" transform="rotate(-90 151.7 193.1)">BL</text>
<text x="21.1" y="203.8">BOOT</text>
<text x="46.7" y="199.9">1k</text>
<text x="88.6" y="201.2">10K</text>
<text x="98.8" y="201.2">10K</text>
<text x="75" y="208.8">SDA</text>
<text x="84.2" y="211.4">SCL</text>
</g>
<g font-size="1.6" fill="#000080">
<text x="225.8" y="27.4">J1</text>
<text x="116.6" y="202.6">J4</text>
</g>
</svg>
